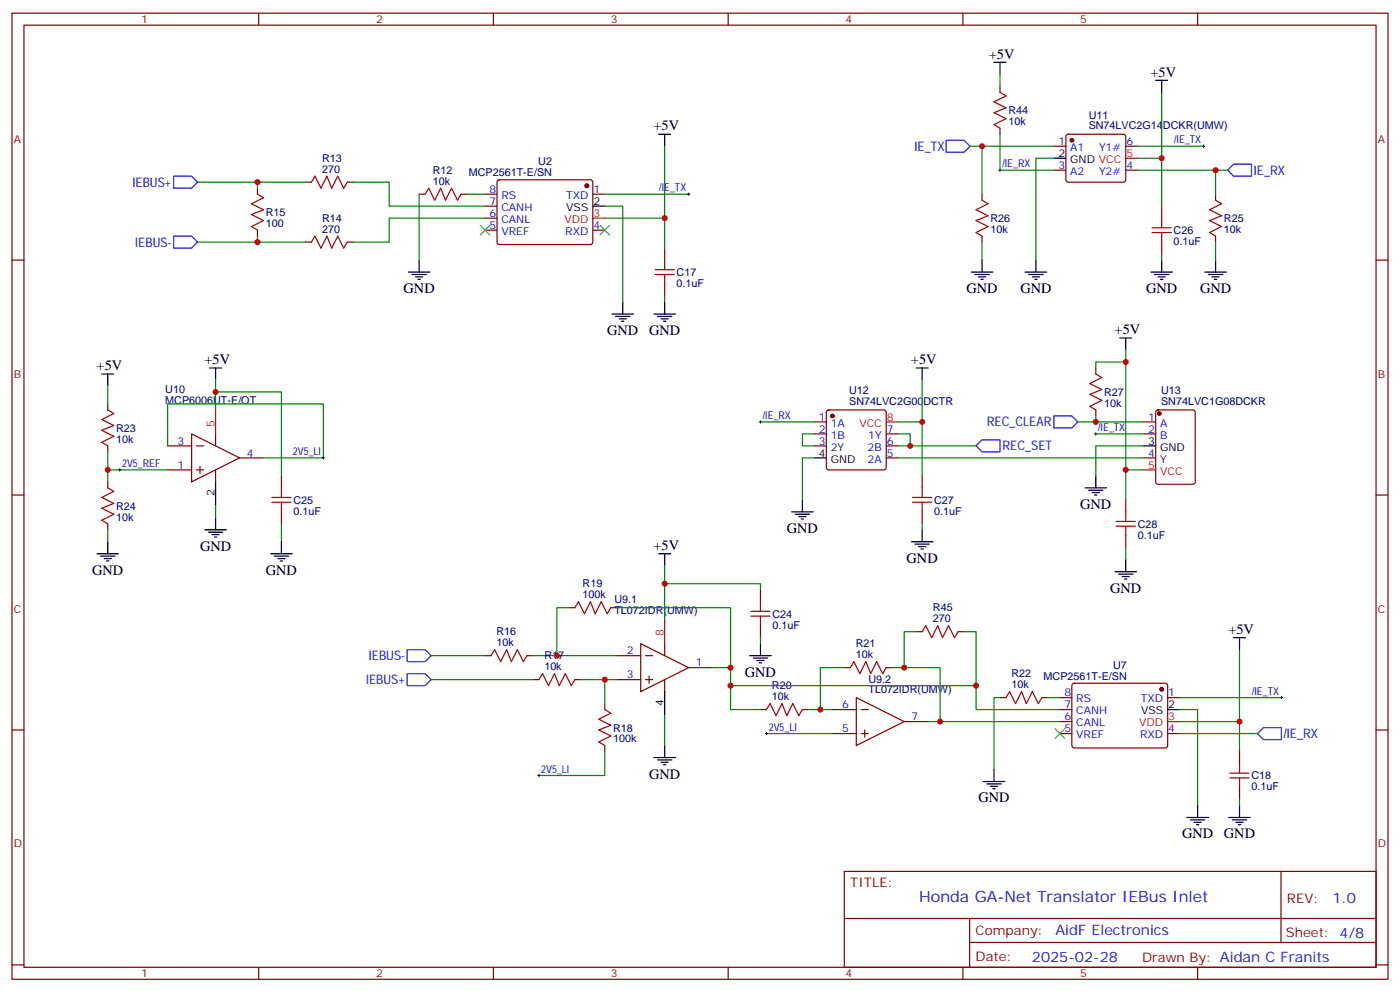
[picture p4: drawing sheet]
<svg xmlns="http://www.w3.org/2000/svg" width="412mm" height="292mm" viewBox="0 0 412 292" stroke-linecap="round" stroke-linejoin="round" font-family="sans-serif">
<g fill="none" stroke="#870000" stroke-width=".35">
<path d="M3.5 3.9h405.4v284.3h-405.4zM7.1 7.4h398.2v277.3h-398.2zM76.2 3.9v3.5M145.3 3.9v3.5M214.5 3.9v3.5M283.6 3.9v3.5M352.8 3.9v3.5M294.6 25.4v1.8M294.6 37.7v1.8M314.2 39.7l.5-.2h16.2l.5 .2 .2 .5v12.7l-.2 .5-.5 .2h-16.2l-.5-.2-.2-.5v-12.7zM75.8 55.4v1.7M90 53.6h1.7"/>
<path d="M102.3 53.6h1.8M123.5 57.1h1.7M135.8 57.1h1.8M142.9 57.1h3.5M146.6 53.1l.5-.2 27.1 .1 .4 .6v17.9l-.7 .5-27.1-.1-.4-.6v-17.7zM174.6 57.1h3.6M289.3 57.1v1.8M310.4 43h3.6M310.4 50.1h3.6M331.6 43h3.5M331.6 50.1h3.5M358.1 57.1v1.8"/>
<path d="M3.5 76.6h3.6M75.8 67.7v1.8M90 71.3h1.7M102.3 71.3h1.8M142.9 67.7h3.5M142.9 64.2h3.5M142.9 60.7h3.5M174.6 67.7h3.6M195.8 73v3.6M289.3 69.5v1.8M342.2 60.7v3.5M342.2 71.3v3.5"/>
<path d="M358.1 69.5v1.8M405.3 76.6h3.6M195.8 83.6v3.5M31.7 118.9v1.7M322.8 108.3v1.8M31.7 131.2v1.8M49.4 131.2h7M49.4 138.3h7M56.4 127.7l14.2 7.1-14.2 7zM57.9 131.2h2.1M57.9 138.3h2.1M58.9 137.2v2.1"/>
<path d="M63.5 127.7v3.5M63.5 138.3v3.5M70.6 134.8h7M239.9 131.2h3.5M239.9 124.2h3.5M239.9 127.7h3.5M243.7 120.9l.4-.3h16.2l.5 .3 .3 .5v16.2l-.3 .5-.5 .2h-16.2l-.5-.2-.2-.5v-16.2zM261.1 131.2h3.5M261.1 134.8h3.5M261.1 127.7h3.5M322.8 120.6v1.8M336.9 134.8h3.5"/>
<path d="M336.9 124.2h3.5M336.9 127.7h3.5M340.7 120.9l.4-.3h10.3l.6 .5 .1 20.7-.5 .7h-10.5l-.6-.4-.1-20.7zM3.5 145.7h3.6M31.7 141.8v1.8M31.7 154.2v1.7M82.9 140.1v3.5M82.9 150.6v3.6M271.6 140.1v3.5M271.6 150.6v3.6M331.6 147.1v3.5M331.6 157.7v3.5"/>
<path d="M405.3 145.7h3.6M167.6 178.9h1.7M179.9 178.9h1.8M224 173.6v3.5M142.9 193h1.7M155.2 193h1.8M181.7 193h7M188.7 189.4l14.1 7.1-14.1 7.1zM190.1 193h2.2M191.2 199v2.1M195.8 189.4v3.6M202.8 196.5h7.1"/>
<path d="M224 184.1v3.6M248.7 196.5h1.8M261.1 196.5h1.7M269.9 185.9h1.7M282.2 185.9h1.8M3.5 214.8h3.6M157 200h1.7M169.3 200h1.8M178.2 207.1v1.7M178.2 219.4v1.8M181.7 200h7M190.1 200h2.2"/>
<path d="M195.8 200v3.6M224 208.8h1.8M236.4 208.8h1.7M245.2 215.9h7M245.2 208.8h7M252.2 205.3l14.1 7.1-14.1 7zM253.6 215.9h2.2M253.6 208.8h2.2M254.7 214.8v2.2M266.3 212.4h7.1M294.6 205.3h1.7M306.9 205.3h1.8"/>
<path d="M312.2 205.3h3.5M312.2 215.9h3.5M312.2 212.4h3.5M312.2 208.8h3.5M316 201.3l.4-.2h27.1l.5 .7-.1 17.9-.6 .4h-27.1l-.5-.7v-17.6zM344 205.3h3.5M344 215.9h3.5M405.3 214.8h3.6M365.1 221.2v3.5M365.1 231.8v3.5M248.7 256.5h156.6v28.2h-156.6zM377.3 256.5v20.9"/>
<path d="M248.7 270.3h156.5M285.6 277.4h119.6M285.6 270.3v14.1M3.5 284h3.6M76.2 284.7v3.5M145.3 284.7v3.5M214.5 284.7v3.5M283.6 284.7v3.5M352.8 284.7v3.5M405.3 284h3.6"/>
</g>
<g fill="#870000" stroke="#870000" stroke-width=".35">
<circle cx="172.9" cy="54.7" r=".53"/>
<circle cx="342.2" cy="202.8" r=".53"/>
<circle cx="315.7" cy="41.3" r=".53"/>
<circle cx="245.2" cy="122.4" r=".53"/>
<circle cx="341.5" cy="121.7" r=".53"/>
</g>
<g fill="none" stroke="#000" stroke-width=".35">
<path d="M292.8 18.3h3.5M294.6 18.3v3.6M194 39.5h3.6M195.8 39.5v3.5M340.4 23.6h3.6M342.2 23.6v3.6M310.4 46.6h3.6M123.5 76.6v3.5M174.6 60.7h3.6M289.3 76.6v3.5M305.2 76.6v3.5M342.2 76.6v3.5"/>
<path d="M358.1 76.6v3.5M120.3 80.1h6.3M121.4 80.8h4.2M122.4 81.5h2.1M123.1 82.2h.7M180.3 92.4h6.3M181.3 93.1h4.3M182.4 93.8h2.1M183.1 94.5h.7M183.4 88.9v3.5M192.6 92.4h6.4M193.7 93.1h4.2"/>
<path d="M194.7 93.8h2.1M195.4 94.5h.7M195.8 88.9v3.5M286.1 80.1h6.4M287.2 80.8h4.2M288.2 81.5h2.1M288.9 82.2h.7M302 80.1h6.3M303 80.8h4.3M304.1 81.5h2.1M304.8 82.2h.7M329.8 99.5h3.6"/>
<path d="M331.6 99.5v3.5M339 80.1h6.4M340.1 80.8h4.2M341.1 81.5h2.2M341.8 82.2h.7M354.9 80.1h6.3M356 80.8h4.2M357 81.5h2.1M357.7 82.2h.7M30 110.1h3.5M31.7 110.1v3.5M61.7 108.3h3.6"/>
<path d="M63.5 108.3v3.5M269.9 108.3h3.5M271.6 108.3v3.5M239.9 134.8h3.5M336.9 131.2h3.5M31.7 159.5v3.5M60.3 155.9h6.4M61.4 156.6h4.2M62.4 157.3h2.2M63.1 158h.8M63.5 141.8v7.1M63.5 152.4v3.5"/>
<path d="M82.9 159.5v3.5M233.2 150.6h6.3M234.2 151.3h4.3M235.3 152h2.1M236 152.8h.7M236.4 147.1v3.5M268.5 159.5h6.3M271.6 155.9v3.6M319.6 143.6h6.4M320.7 144.3h4.2M321.7 145h2.1M322.4 145.7h.7"/>
<path d="M322.8 140.1v3.5M28.6 163h6.3M29.6 163.7h4.3M30.7 164.4h2.1M31.4 165.1h.7M79.7 163h6.4M80.8 163.7h4.2M81.8 164.4h2.2M82.5 165.1h.8M194 163h3.6M195.8 163v3.5M269.5 160.2h4.3"/>
<path d="M270.6 160.9h2.1M271.3 161.6h.7M328.4 168.3h6.4M329.5 169h4.2M330.6 169.7h2.1M331.3 170.4h.7M331.6 164.7v3.6M220.8 193h6.4M221.9 193.7h4.2M223 194.4h2.1M223.7 195.1h.7M224 189.4v3.6"/>
<path d="M363.4 187.7h3.5M365.1 187.7v3.5M195.8 203.6v7M195.8 219.4v3.6M344 208.8h3.5M192.6 223h6.4M193.7 223.7h4.2M194.7 224.4h2.1M195.4 225.1h.7M289.6 230h6.4M290.7 230.7h4.2M291.7 231.4h2.2"/>
<path d="M292.5 232.1h.7M292.8 226.5v3.5M352.8 237.1v3.5M365.1 237.1v3.5M349.6 240.6h6.4M350.7 241.3h4.2M351.7 242h2.1M352.4 242.7h.7M361.9 240.6h6.4M363 241.3h4.2M364.1 242h2.1M364.8 242.7h.7"/>
</g>
<path d="M331.6 46.6h3.5M174.6 64.2h3.6M63.5 120.6v7.1M261.1 124.2h3.5M336.9 138.3h3.5M195.8 182.4v7M344 212.4h3.5" fill="none" stroke="#f00" stroke-width=".35"/>
<g fill="none" stroke="#008700" stroke-width=".35">
<path d="M294.6 39.5v10.6h15.8M294.6 21.9v3.5M342.2 27.2v19.4h-7.1M58.2 53.6h31.8M75.8 53.6v1.8M104.1 53.6h10.6v7.1h28.2M123.5 57.1v19.5M137.6 57.1h5.3M178.2 57.1h24.6M195.8 43v21.2h-17.6M285.8 43h24.6M289.3 43v14.1"/>
<path d="M310.4 46.6h-5.2v30M335.1 43h19.4M335.1 50.1h26.5M342.2 46.6v14.1M358.1 50.1v7M58.2 71.3h31.8M75.8 69.5v1.8M142.9 64.2h-28.2v7.1h-10.6M178.2 60.7h5.2v28.2M195.8 64.2v8.8M289.3 71.3v5.3M342.2 74.8v1.8"/>
<path d="M358.1 71.3v5.3M195.8 87.1v1.8M31.7 113.6v5.3M63.5 115.4h19.4v24.7M63.5 111.8v8.8M271.6 111.8v12.4h-7M331.6 106.5h-8.8v1.8M331.6 103v35.3M31.7 133v5.3M49.4 131.2v-12.3h45.8v15.9h-17.6M49.4 138.3h-17.7v3.5M224 124.2h15.9"/>
<path d="M239.9 134.8h-3.5v12.3M239.9 127.7h-3.5v3.5h3.5M264.6 127.7h3.5v3.5h-3.5M264.6 134.8h72.3M268.1 131.2h19.4M271.6 124.2v15.9M317.5 124.2h19.4M322.8 122.4v1.8M322.8 127.7h14.1M336.9 138.3h-5.3v8.8M336.9 131.2h-14.1v8.9M31.7 155.9v3.6"/>
<path d="M63.5 148.9v3.5M82.9 154.2v5.3M271.6 154.2v1.7M167.6 178.9h-3.6v14.1M181.7 178.9h33.5v17.6h-5.3M195.8 171.8h28.2v1.8M195.8 166.5v15.9M331.6 161.2v3.5M127 193h15.9M157 193h24.7M215.2 196.5v12.3h8.8M224 187.7v1.7"/>
<path d="M248.7 196.5h-7v12.3M262.8 196.5h14.1v15.9h-3.5M269.9 185.9h-3.6v10.6M284 185.9h3.5v15.9M365.1 191.2v21.2h-17.6M127 200h30M171.1 200h10.6M178.2 200v7.1M195.8 210.6v8.8M215.2 201.8h72.3v7h24.7M225.8 215.9h19.4M238.1 208.8h7.1"/>
<path d="M276.9 212.4h35.3M294.6 205.3h-1.8v21.2M308.7 205.3h3.5M347.5 208.8h5.3v28.3M347.5 205.3h30M347.5 215.9h22.9M365.1 212.4v8.8M178.2 221.2v7h-19.5M365.1 235.3v1.8"/>
</g>
<g fill="none" stroke="#a10000" stroke-width=".35">
<path d="M294.6 27.2l1.7 1-3.5 1.8 3.5 1.8-3.5 1.4 3.5 1.7-3.5 1.8 1.8 1M75.8 57.1l1.8 1.1-3.5 1.8 3.5 1.7-3.5 1.4 3.5 1.8-3.5 1.8 1.7 1M91.7 53.6l1.1-1.7 1.7 3.5 1.8-3.5 1.4 3.5 1.8-3.5 1.7 3.5 1.1-1.8M125.2 57.1l1.1-1.7 1.8 3.5 1.7-3.5 1.4 3.5 1.8-3.5 1.8 3.5 1-1.8M289.3 58.9l1.7 1.1-3.5 1.7 3.5 1.8-3.5 1.4 3.5 1.8-3.5 1.7 1.8 1.1M358.1 58.9l1.7 1.1-3.5 1.7 3.5 1.8-3.5 1.4 3.5 1.8-3.5 1.7 1.8 1.1M91.7 71.3l1.1-1.8 1.7 3.5 1.8-3.5 1.4 3.5 1.8-3.5 1.7 3.5 1.1-1.7M193 79.4h5.6M195.8 76.6v2.8M339.4 68.4h5.6M339.4 67h5.6M342.2 64.2v2.8"/>
<path d="M342.2 68.4v2.9M193 80.8h5.6M195.8 80.8v2.8M322.8 110.1l1.8 1-3.6 1.8 3.6 1.8-3.6 1.4 3.6 1.7-3.6 1.8 1.8 1M31.7 120.6l1.8 1.1-3.5 1.8 3.5 1.7-3.5 1.4 3.5 1.8-3.5 1.8 1.7 1M31.7 143.6l1.8 1-3.5 1.8 3.5 1.8-3.5 1.4 3.5 1.7-3.5 1.8 1.7 1.1M80.1 147.8h5.6M80.1 146.4h5.6M82.9 143.6v2.8M82.9 147.8v2.8M268.8 147.8h5.7M268.8 146.4h5.7"/>
<path d="M271.6 143.6v2.8M271.6 147.8v2.8M328.8 154.9h5.6M328.8 153.5h5.6M331.6 150.6v2.9M331.6 154.9v2.8M169.3 178.9l1.1-1.8 1.8 3.5 1.7-3.5 1.4 3.5 1.8-3.5 1.8 3.5 1-1.7M221.2 179.9h5.6M224 177.1v2.8M144.6 193l1.1-1.8 1.8 3.5 1.7-3.5 1.4 3.5 1.8-3.5 1.8 3.5 1-1.7M221.2 181.3h5.6M224 181.3v2.8"/>
<path d="M250.5 196.5l1-1.8 1.8 3.6 1.8-3.6 1.4 3.6 1.7-3.6 1.8 3.6 1.1-1.8M271.6 185.9l1.1-1.8 1.8 3.6 1.7-3.6 1.4 3.6 1.8-3.6 1.8 3.6 1-1.8M158.7 200l1.1-1.7 1.8 3.5 1.7-3.5 1.4 3.5 1.8-3.5 1.8 3.5 1-1.8M178.2 208.8l1.7 1.1-3.5 1.8 3.5 1.7-3.5 1.4 3.5 1.8-3.5 1.8 1.8 1M225.8 208.8l1-1.7 1.8 3.5 1.8-3.5 1.4 3.5 1.7-3.5 1.8 3.5 1.1-1.8M296.3 205.3l1.1-1.7 1.8 3.5 1.7-3.5 1.4 3.5 1.8-3.5 1.8 3.5 1-1.8M362.3 229h5.6M362.3 227.5h5.6M365.1 224.7v2.8M365.1 229v2.8"/>
</g>
<path d="M51.2 51.9h5.2l1.8 1.7-1.8 1.8h-5.2zM278.7 41.3h5.3l1.8 1.7-1.8 1.8h-5.3zM361.6 50.1l1.8-1.8h5.3v3.6h-5.3zM51.2 69.5h5.2l1.8 1.8-1.8 1.7h-5.2zM287.5 131.2l1.8-1.7h5.3v3.5h-5.3zM310.4 122.4h5.3l1.8 1.8-1.8 1.7h-5.3zM119.9 191.2h5.3l1.8 1.8-1.8 1.7h-5.3zM119.9 198.3h5.3l1.8 1.7-1.8 1.8h-5.3zM370.4 215.9l1.8-1.8h5.3v3.6h-5.3z" fill="none" stroke="#00f" stroke-width=".35"/>
<path d="M141.5 66.3l2.8 2.8M144.3 66.3l-2.8 2.8M176.7 66.3l2.9 2.8M179.6 66.3l-2.9 2.8M310.8 214.5l2.8 2.8M313.6 214.5l-2.8 2.8" fill="none" stroke="#3c3" stroke-width=".35"/>
<g fill="none" stroke="#000" stroke-width=".29">
<path d="M202.5 57.1h.7M202.8 56.8v.7M294.2 50.1h.7M294.6 49.7v.7M354.2 43h.7M354.5 42.7v.7M34.9 138.3h.7M35.3 137.9v.7M94.9 134.8h.7M95.2 134.4v.7M223.7 124.2h.7M224 123.8v.7"/>
<path d="M322.4 127.7h.7M322.8 127.4v.7M225.4 215.9h.7M225.8 215.5v.8M377.1 205.3h.7M377.5 205v.7M158.4 228.2h.7M158.7 227.9v.7"/>
</g>
<g fill="#c00">
<circle cx="195.8" cy="64.2" r=".88"/>
<circle cx="365.1" cy="212.4" r=".88"/>
<circle cx="75.8" cy="53.6" r=".88"/>
<circle cx="75.8" cy="71.3" r=".88"/>
<circle cx="178.2" cy="200" r=".88"/>
<circle cx="164" cy="193" r=".88"/>
<circle cx="215.2" cy="196.5" r=".88"/>
<circle cx="241.7" cy="208.8" r=".88"/>
<circle cx="276.9" cy="212.4" r=".88"/>
<circle cx="215.2" cy="201.8" r=".88"/>
<circle cx="63.5" cy="115.4" r=".88"/>
<circle cx="31.8" cy="138.3" r=".88"/>
<circle cx="342.2" cy="46.6" r=".88"/>
<circle cx="358.1" cy="50.1" r=".88"/>
<circle cx="289.3" cy="43" r=".88"/>
<circle cx="271.6" cy="124.2" r=".88"/>
<circle cx="268.1" cy="131.2" r=".88"/>
<circle cx="331.6" cy="138.3" r=".88"/>
<circle cx="331.6" cy="106.5" r=".88"/>
<circle cx="322.8" cy="124.2" r=".88"/>
<circle cx="195.8" cy="171.8" r=".88"/>
<circle cx="287.5" cy="201.8" r=".88"/>
<circle cx="266.3" cy="196.5" r=".88"/>
</g>
<text font-size="4.6" fill="#00f" x="270.8" y="265.5">Honda GA-Net Translator IEBus Inlet</text>
<g font-size="4.2">
<text x="291.3" y="17.2">+5V</text>
<text x="338.9" y="22.5">+5V</text>
<text x="192.5" y="38.4">+5V</text>
<text x="118.9" y="86.3">GND</text>
<text x="284.7" y="86.3">GND</text>
<text x="300.6" y="86.3">GND</text>
<text x="337.6" y="86.3">GND</text>
<text x="353.5" y="86.3">GND</text>
<text x="178.9" y="98.6">GND</text>
<text x="191.2" y="98.6">GND</text>
<text x="328.3" y="98.4">+5V</text>
<text x="60.2" y="107.2">+5V</text>
<text x="268.3" y="107.2">+5V</text>
<text x="28.5" y="109">+5V</text>
<text x="318.2" y="149.8">GND</text>
<text x="192.5" y="161.9">+5V</text>
<text x="231.8" y="156.8">GND</text>
<text x="58.9" y="162.1">GND</text>
<text x="267.1" y="165.6">GND</text>
<text x="27.2" y="169.2">GND</text>
<text x="78.3" y="169.2">GND</text>
<text x="327" y="174.4">GND</text>
<text x="361.8" y="186.6">+5V</text>
<text x="219.4" y="199.1">GND</text>
<text x="191.2" y="229.1">GND</text>
<text x="288.2" y="236.2">GND</text>
<text x="348.2" y="246.8">GND</text>
<text x="360.5" y="246.8">GND</text>
</g>
<g font-size="4.2" fill="#00f">
<text x="392.5" y="265.7">1.0</text>
<text x="310.9" y="275.3">AidF Electronics</text>
<text x="304" y="283.1">2025-02-28</text>
</g>
<g font-size="3.9" fill="#00f">
<text x="269.4" y="44.4">IE_TX</text>
<text x="369.4" y="51.5">IE_RX</text>
<text x="39.1" y="54.9">IEBUS+</text>
<text x="39.9" y="72.6">IEBUS-</text>
<text x="290.7" y="125.5">REC_CLEAR</text>
<text x="295.3" y="132.6">REC_SET</text>
<text x="108.6" y="194.3">IEBUS-</text>
<text x="107.8" y="201.3">IEBUS+</text>
<text x="378.2" y="217.3">/IE_RX</text>
</g>
<g font-size="3.9" fill="#800">
<text x="250.5" y="261.1">TITLE:</text>
<text x="379.1" y="265.7">REV:</text>
<text x="287.4" y="275.3">Company:</text>
<text x="378.7" y="275.9">Sheet: 4/8</text>
<text x="287.4" y="282.9">Date:</text>
<text x="336.4" y="283">Drawn By: Aidan C Franits</text>
</g>
<g font-size="3.2" fill="#800">
<text x="41.6" y="6.9">1</text>
<text x="110.8" y="6.9">2</text>
<text x="179.9" y="6.9">3</text>
<text x="249.1" y="6.9">4</text>
<text x="318.2" y="6.9">5</text>
<text x="4.1" y="42">A</text>
<text x="405.9" y="42">A</text>
<text x="4.1" y="111.1">B</text>
<text x="405.9" y="111.1">B</text>
<text x="4.1" y="180.3">C</text>
<text x="405.9" y="180.3">C</text>
<text x="4.1" y="249.4">D</text>
<text x="405.9" y="249.4">D</text>
<text x="41.6" y="287.7">1</text>
<text x="110.8" y="287.7">2</text>
<text x="179.9" y="287.7">3</text>
<text x="249.1" y="287.7">4</text>
<text x="318.2" y="287.7">5</text>
</g>
<g font-size="3.2" fill="#000080">
<text x="297" y="33.6">R44</text>
<text x="320.7" y="34.9">U11</text>
<text x="297" y="36.8">10k</text>
<text x="320.7" y="38.1">SN74LVC2G14DCKR(UMW)</text>
<text x="94.9" y="47.7">R13</text>
<text x="94.9" y="50.8">270</text>
<text x="127.5" y="51.1">R12</text>
<text x="138.1" y="51.9">MCP2561T-E/SN</text>
<text x="158.6" y="48.7">U2</text>
<text x="127.5" y="54.3">10k</text>
<text x="78.3" y="63.6">R15</text>
<text x="94.9" y="65.2">R14</text>
<text x="291.7" y="65.4">R26</text>
<text x="360.5" y="65.4">R25</text>
<text x="78.3" y="66.8">100</text>
<text x="94.9" y="68.4">270</text>
<text x="291.7" y="68.5">10k</text>
<text x="345.7" y="68.9">C26</text>
<text x="360.5" y="68.5">10k</text>
<text x="345.7" y="72.1">0.1uF</text>
<text x="199.3" y="81.2">C17</text>
<text x="199.3" y="84.4">0.1uF</text>
<text x="48.7" y="118.9">MCP6006UT-E/OT</text>
<text x="48.7" y="115.7">U10</text>
<text x="250.1" y="119.2">SN74LVC2G00DCTR</text>
<text x="250.1" y="116.1">U12</text>
<text x="325.3" y="119.7">10k</text>
<text x="325.3" y="116.5">R27</text>
<text x="342" y="119.2">SN74LVC1G08DCKR</text>
<text x="342" y="116">U13</text>
<text x="34.2" y="130.3">10k</text>
<text x="34.2" y="127.1">R23</text>
<text x="34.2" y="150">R24</text>
<text x="86.4" y="148.2">C25</text>
<text x="275.2" y="148.2">C27</text>
<text x="34.2" y="153.2">10k</text>
<text x="86.4" y="151.5">0.1uF</text>
<text x="275.2" y="151.5">0.1uF</text>
<text x="335.1" y="155.3">C28</text>
<text x="335.1" y="158.5">0.1uF</text>
<text x="171.6" y="172.9">R19</text>
<text x="171.6" y="176">100k</text>
<text x="181" y="177.4">U9.1</text>
<text x="274.8" y="179.9">R45</text>
<text x="181" y="180.6">TL072IDR(UMW)</text>
<text x="227.5" y="185">0.1uF</text>
<text x="227.5" y="181.8">C24</text>
<text x="274.8" y="183.1">270</text>
<text x="146.2" y="190.1">10k</text>
<text x="146.2" y="187">R16</text>
<text x="252.1" y="190.5">R21</text>
<text x="160.3" y="197.2">10k</text>
<text x="160.3" y="194">R17</text>
<text x="252.1" y="193.7">10k</text>
<text x="327.9" y="196.8">U7</text>
<text x="227.4" y="202.8">R20</text>
<text x="255.8" y="200.9">U9.2</text>
<text x="297.9" y="202.5">10k</text>
<text x="297.9" y="199.3">R22</text>
<text x="307.4" y="200">MCP2561T-E/SN</text>
<text x="227.4" y="206">10k</text>
<text x="255.8" y="204.1">TL072IDR(UMW)</text>
<text x="180.6" y="215.3">R18</text>
<text x="180.6" y="218.5">100k</text>
<text x="368.7" y="232.6">0.1uF</text>
<text x="368.7" y="229.4">C18</text>
</g>
<g font-size="3.2" fill="#00f">
<text x="311.8" y="42.7">1</text>
<text x="315.3" y="44.4">A1</text>
<text x="323.7" y="44.4">Y1#</text>
<text x="331.8" y="42.7">6</text>
<text x="345.9" y="42.2">/IE_TX</text>
<text x="295.3" y="49.2">/IE_RX</text>
<text x="311.8" y="49.7">3</text>
<text x="315.3" y="51.5">A2</text>
<text x="323.7" y="51.5">Y2#</text>
<text x="331.8" y="49.7">4</text>
<text x="144.2" y="56.8">8</text>
<text x="147.7" y="58.6">RS</text>
<text x="166.7" y="58.6">TXD</text>
<text x="174.8" y="56.8">1</text>
<text x="194.2" y="56.3">/IE_TX</text>
<text x="144.2" y="63.9">6</text>
<text x="144.2" y="60.3">7</text>
<text x="147.7" y="65.6">CANL</text>
<text x="147.7" y="62.1">CANH</text>
<text x="144.2" y="67.4">5</text>
<text x="147.7" y="69.1">VREF</text>
<text x="166.5" y="69.1">RXD</text>
<text x="174.8" y="67.4">4</text>
<text x="224.7" y="123.3">/IE_RX</text>
<text x="241.2" y="123.8">1</text>
<text x="244.7" y="125.6">1A</text>
<text x="338.2" y="123.8">1</text>
<text x="341.7" y="125.6">A</text>
<text x="52.3" y="130.9">3</text>
<text x="241.2" y="127.4">2</text>
<text x="241.2" y="130.9">3</text>
<text x="244.7" y="129.1">1B</text>
<text x="255.8" y="129.1">1Y</text>
<text x="261.2" y="130.9">6</text>
<text x="261.2" y="127.4">7</text>
<text x="323.5" y="126.8">/IE_TX</text>
<text x="338.2" y="127.4">2</text>
<text x="341.7" y="129.1">B</text>
<text x="36" y="137.4">2V5_REF</text>
<text x="52.3" y="137.9">1</text>
<text x="72.7" y="134.4">4</text>
<text x="86.3" y="133.9">2V5_LI</text>
<text x="244.7" y="132.6">2Y</text>
<text x="255.6" y="132.6">2B</text>
<text x="255.6" y="136.2">2A</text>
<text x="261.2" y="134.4">5</text>
<text x="338.2" y="134.4">4</text>
<text x="341.7" y="136.2">Y</text>
<text x="184.6" y="192.6">2</text>
<text x="205" y="196.1">1</text>
<text x="184.6" y="199.7">3</text>
<text x="248.1" y="208.5">6</text>
<text x="313.5" y="208.5">7</text>
<text x="313.5" y="205">8</text>
<text x="317" y="206.7">RS</text>
<text x="336.1" y="206.7">TXD</text>
<text x="344.1" y="205">1</text>
<text x="368.8" y="204.4">/IE_TX</text>
<text x="226.5" y="215">2V5_LI</text>
<text x="248.1" y="215.5">5</text>
<text x="268.5" y="212">7</text>
<text x="313.5" y="215.5">5</text>
<text x="313.5" y="212">6</text>
<text x="317" y="213.8">CANL</text>
<text x="317" y="210.3">CANH</text>
<text x="344.1" y="215.5">4</text>
<text x="317" y="217.3">VREF</text>
<text x="335.8" y="217.3">RXD</text>
<text x="159.5" y="227.4">2V5_LI</text>
</g>
<g font-size="3.2">
<text x="311.8" y="46.2">2</text>
<text x="315.3" y="48">GND VCC</text>
<text x="166.8" y="62.1">VSS</text>
<text x="174.8" y="60.3">2</text>
<text x="338.2" y="130.9">3</text>
<text x="241.2" y="134.4">4</text>
<text x="244.7" y="136.2">GND</text>
<text x="341.7" y="132.6">GND</text>
<text x="63.1" y="145.9" transform="rotate(-90 63.1 145.9)">2</text>
<text x="195.4" y="207.7" transform="rotate(-90 195.4 207.7)">4</text>
<text x="344.1" y="208.5">2</text>
<text x="336.1" y="210.3">VSS</text>
</g>
<g font-size="3.2" fill="#f00">
<text x="331.8" y="46.2">5</text>
<text x="166.3" y="65.6">VDD</text>
<text x="174.8" y="63.9">3</text>
<text x="63.1" y="125.6" transform="rotate(-90 63.1 125.6)">5</text>
<text x="253.1" y="125.6">VCC</text>
<text x="261.2" y="123.8">8</text>
<text x="338.2" y="137.9">5</text>
<text x="341.7" y="139.7">VCC</text>
<text x="195.4" y="187.3" transform="rotate(-90 195.4 187.3)">8</text>
<text x="335.6" y="213.8">VDD</text>
<text x="344.1" y="212">3</text>
</g>
</svg>
